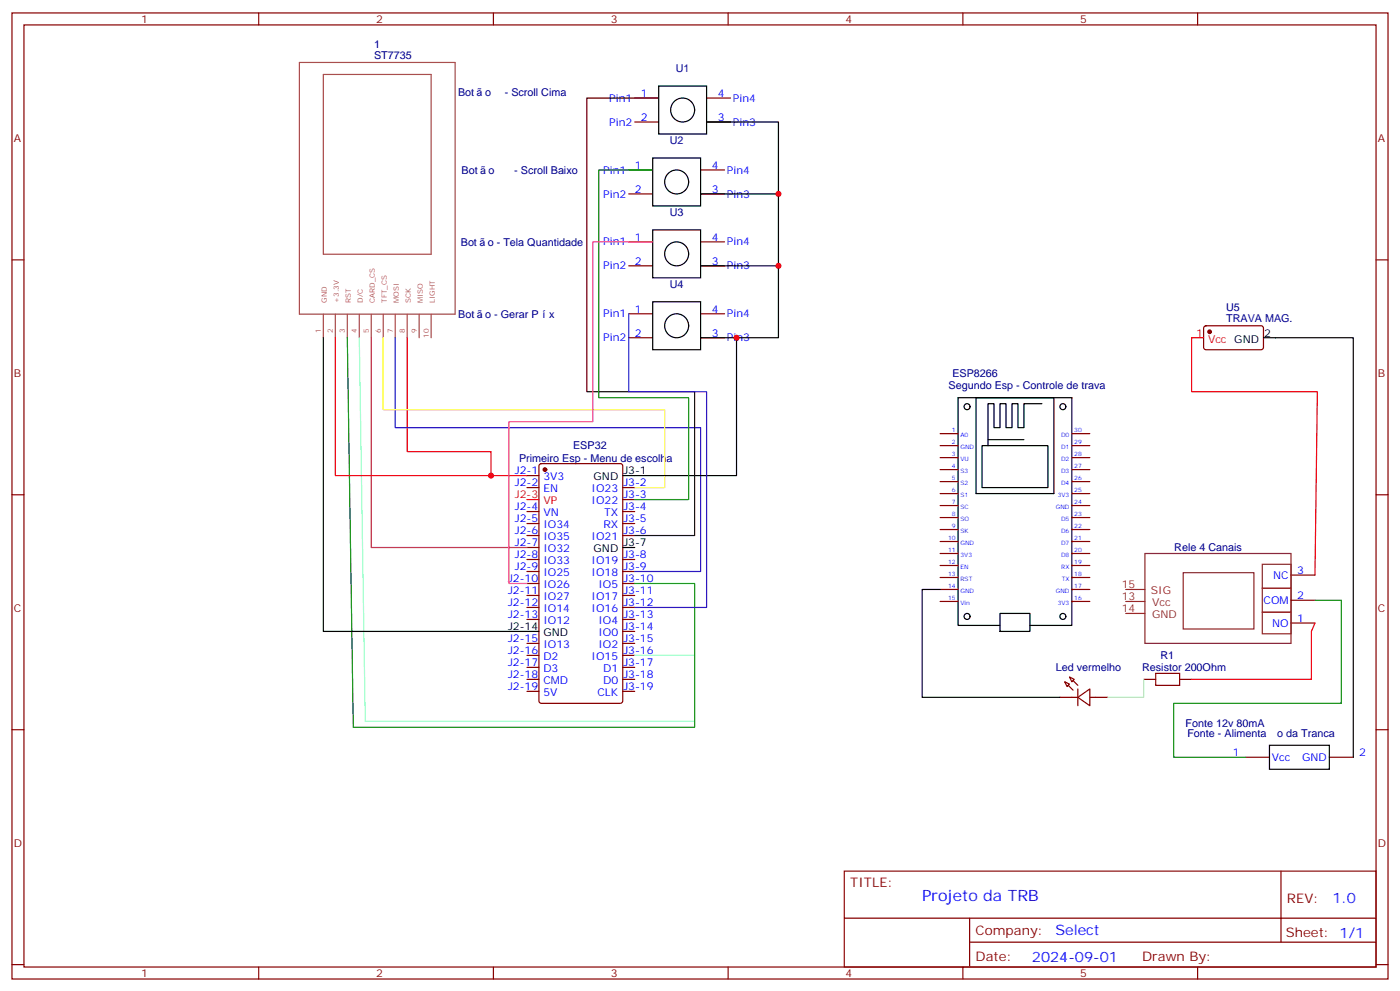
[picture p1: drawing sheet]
<svg xmlns="http://www.w3.org/2000/svg" width="412mm" height="292mm" viewBox="0 0 412 292" stroke-linecap="round" stroke-linejoin="round" font-family="sans-serif">
<g fill="none" stroke="#870000" stroke-width=".35">
<path d="M3.5 3.8h405.4v284.3h-405.4zM7.1 7.3h398.2v277.3h-398.2zM76.2 3.8v3.5M145.3 3.8v3.5M214.5 3.8v3.5M283.6 3.8v3.5M352.8 3.8v3.5M187 35.9h7M187 28.9h7M208.1 35.9h7.1M208.1 28.9h7.1M185.2 57.1h7.1"/>
<path d="M185.2 50h7.1M206.4 57.1h7M206.4 50h7M3.5 76.5h3.6M185.2 78.2h7.1M185.2 71.2h7.1M206.4 78.2h7M206.4 71.2h7M405.3 76.5h3.6M185.2 99.4h7.1M185.2 92.4h7.1M206.4 99.4h7"/>
<path d="M206.4 92.4h7M354.8 96.1l.4-.2h16.5l.5 .7-.1 5.9-.6 .4h-16.5l-.5-.7v-5.6zM155.2 140h3.5M159 136.7l.5-.2h23.2l.7 .4v69.4l-.4 .7h-23.5l-.7-.5-.1-69.3zM276.9 127.6h5.3M276.9 131.2h5.3M276.9 134.7h5.3M276.9 138.2h5.3M315.7 127.6h5.3M315.7 131.2h5.3M315.7 134.7h5.3M315.7 138.2h5.3"/>
<path d="M3.5 145.6h3.6M155.2 143.5h3.5M155.2 150.6h3.5M155.2 154.1h3.5M155.2 157.6h3.5M183.4 143.5h3.6M183.4 150.6h3.6M183.4 154.1h3.6M183.4 157.6h3.6M183.4 147h3.6M276.9 141.7h5.3M276.9 145.3h5.3"/>
<path d="M276.9 148.8h5.3M276.9 152.3h5.3M276.9 155.9h5.3M276.9 159.4h5.3M315.7 141.7h5.3M315.7 145.3h5.3M315.7 148.8h5.3M315.7 152.3h5.3M315.7 155.9h5.3M315.7 159.4h5.3M405.3 145.6h3.6M155.2 161.1h3.5"/>
<path d="M155.2 164.7h3.5M155.2 168.2h3.5M155.2 171.7h3.5M155.2 175.3h3.5M155.2 178.8h3.5M183.4 164.7h3.6M183.4 168.2h3.6M183.4 171.7h3.6M183.4 175.3h3.6M183.4 178.8h3.6M276.9 162.9h5.3M276.9 166.4h5.3"/>
<path d="M276.9 170h5.3M276.9 173.5h5.3M276.9 177h5.3M315.7 162.9h5.3M315.7 166.4h5.3M315.7 170h5.3M315.7 173.5h5.3M315.7 177h5.3M380.3 176.7h7M380.3 169.3h7M155.2 182.3h3.5M155.2 189.4h3.5"/>
<path d="M155.2 192.9h3.5M155.2 196.4h3.5M155.2 200h3.5M183.4 182.3h3.6M183.4 189.4h3.6M183.4 192.9h3.6M183.4 196.4h3.6M183.4 200h3.6M183.4 185.8h3.6M315 199.2l1.4 .8-.7 .7zM336.9 200h3.5M347.5 200h3.5"/>
<path d="M380.3 183.4h7M3.5 214.8h3.6M155.2 203.5h3.5M183.4 203.5h3.6M312.2 205.2h5.3M313.6 200.7l1.4 .7-.7 .7zM317.5 205.2l3.5-2.4v4.9zM317.5 202.8v4.9M321 205.2h5.3M405.3 214.8h3.6M366.9 222.9h7M391.6 222.9h7"/>
<path d="M248.7 256.4h156.6v28.2h-156.6zM377.3 256.4v20.9M248.7 270.2h156.5M285.6 277.3h119.6M285.6 270.2v14.2M3.5 283.9h3.6M76.2 284.6v3.5M145.3 284.6v3.5M214.5 284.6v3.5M283.6 284.6v3.5M352.8 284.6v3.5M405.3 283.9h3.6"/>
</g>
<path d="M88.2 18.4h45.9v74.1h-45.9zM95.2 21.9h31.8v52.9h-31.8zM95.2 92.5v6.9M98.8 92.5v6.9M102.3 92.5v6.9M105.8 92.5v6.9M109.4 92.5v6.9M112.9 92.5v6.9M116.4 92.5v6.9M119.9 92.5v6.9M123.5 92.5v6.9M127 92.5v6.9" fill="none" stroke="#a64a4a" stroke-width=".35"/>
<g fill="#870000" stroke="#870000" stroke-width=".35">
<path d="M314.7 201.7l1.4 1.4z"/>
<path d="M316.1 200.3l1.4 1.4z"/>
<circle cx="160.5" cy="138.2" r=".53"/>
<circle cx="356.3" cy="97.6" r=".53"/>
</g>
<path d="M98.8 99.4v40.6h45.8M119.9 99.4v33.5h24.7v7.1h10.6M354.5 99.4h-3.5v15.9h37.1l-.8 54M155.2 147h3.5M387.3 183.4l-1 2.4v14.2h-35.3" fill="none" stroke="#f00" stroke-width=".35"/>
<g fill="none" stroke="#000" stroke-width=".35">
<path d="M194 25.3h14.1v14.1h-14.1zM208.1 35.9h21.2v21.2M192.3 46.5h14.1v14.1h-14.1zM206.4 57.1h22.9v21.1M192.3 67.7h14.1v14.1h-14.1zM206.4 78.2h22.9v21.2h-22.9M95.2 99.4v86.4h63.5M192.3 88.8h14.1v14.1h-14.1zM217 99.4v40.6h-33.6M372.2 99.4h26.4v123.5M287.5 117.1h22.9v28.2h-22.9zM306.9 118.8h-5.3v7.1h-1.7v-7.1h-1.8v7.1h-1.8v-7.1h-1.7v7.1h-1.8v-7.1h-1.8v10.6h10.6"/>
<path d="M291 129.4v1.8h-1.7v12.3h19.4v-12.3h-17.7M183.4 161.1h3.6M276.9 173.5h-5.3v31.7h40.6M294.6 180.6h8.8v5.2h-8.8zM294.6 184.1h-12.4v-67h33.5v67h-12.3M373.9 219.4h17.7v7h-17.7z"/>
<circle cx="201.1" cy="32.4" r="3.5"/>
<circle cx="199.3" cy="53.6" r="3.5"/>
<circle cx="199.3" cy="74.7" r="3.5"/>
<circle cx="199.3" cy="95.9" r="3.5"/>
<circle cx="284.9" cy="119.7" r=".88"/>
<circle cx="313.1" cy="119.7" r=".88"/>
<circle cx="284.9" cy="181.4" r=".88"/>
<circle cx="313.1" cy="181.4" r=".88"/>
</g>
<path d="M116.4 99.4v26.5h90v42.3h-19.4" fill="none" stroke="#30c" stroke-width=".35"/>
<path d="M112.9 99.4v21.2h82.9v22.9h-8.8" fill="none" stroke="#ff0" stroke-width=".35"/>
<path d="M109.4 99.4v61.7h45.8" fill="none" stroke="#c06" stroke-width=".35"/>
<path d="M105.8 99.4l1.8 112.9h97v-19.4h-17.6" fill="none" stroke="#9fc" stroke-width=".35"/>
<path d="M192.3 50h-15.9v67.1h26.4v29.9h-15.8M102.3 99.4l1.8 114.7h100.5v-42.4h-17.6M387.3 176.7h7.8v30.3h-49.4v15.9h21.2" fill="none" stroke="#008700" stroke-width=".35"/>
<path d="M194 28.9h-21.1v86.4h31.7v42.3h-17.6" fill="none" stroke="#300" stroke-width=".35"/>
<path d="M192.3 71.2h-17.7v52.9h-24.7v47.6h5.3" fill="none" stroke="#f39" stroke-width=".35"/>
<path d="M185.2 92.4v22.9h22.9v63.5h-21.1" fill="none" stroke="#60c" stroke-width=".35"/>
<path d="M337.3 162.9h43v26.5h-43zM348.5 168.6h20.9v16.5h-20.9z" fill="none" stroke="#822e2e" stroke-width=".35"/>
<path d="M331.6 173.5h5.7M331.6 177h5.7M371.8 166.1h8.5v7h-8.5zM371.8 173.1h8.5v7.1h-8.5zM331.6 180.6h5.7M371.8 180.2h8.5v6.3h-8.5z" fill="none" stroke="#8c2424" stroke-width=".35"/>
<path d="M340.4 198.2h7.1v3.5h-7.1z" fill="none" stroke="#a10000" stroke-width=".35"/>
<path d="M336.9 200v5.2h-10.6" fill="none" stroke="#cf9" stroke-width=".35"/>
<g fill="#c00">
<circle cx="144.6" cy="140" r=".88"/>
<circle cx="229.3" cy="78.2" r=".88"/>
<circle cx="229.3" cy="57.1" r=".88"/>
<circle cx="217" cy="99.4" r=".88"/>
</g>
<text font-size="4.6" fill="#00f" x="271.6" y="265.2">Projeto da TRB</text>
<g font-size="4.2" fill="#00f">
<text x="392.5" y="265.7">1.0</text>
<text x="310.9" y="275.2">Select</text>
<text x="304" y="283">2024-09-01</text>
</g>
<g font-size="3.9" fill="#800">
<text x="250.5" y="261">TITLE:</text>
<text x="379.1" y="265.7">REV:</text>
<text x="287.4" y="275.2">Company:</text>
<text x="378.7" y="275.8">Sheet: 1/1</text>
<text x="287.4" y="282.9">Date:</text>
<text x="336.4" y="282.9">Draw</text>
<text x="346.6" y="282.9">n By:</text>
</g>
<g font-size="3.2" fill="#800">
<text x="41.6" y="6.8">1</text>
<text x="110.8" y="6.8">2</text>
<text x="179.9" y="6.8">3</text>
<text x="249.1" y="6.8">4</text>
<text x="318.2" y="6.8">5</text>
<text x="4.1" y="41.9">A</text>
<text x="405.9" y="41.9">A</text>
<text x="4.1" y="111.1">B</text>
<text x="405.9" y="111.1">B</text>
<text x="4.1" y="180.2">C</text>
<text x="405.9" y="180.2">C</text>
<text x="4.1" y="249.3">D</text>
<text x="405.9" y="249.3">D</text>
<text x="41.6" y="287.6">1</text>
<text x="110.8" y="287.6">2</text>
<text x="179.9" y="287.6">3</text>
<text x="249.1" y="287.6">4</text>
<text x="318.2" y="287.6">5</text>
</g>
<g font-size="3.2" fill="#000080">
<text x="110.2" y="17.3">ST7735</text>
<text x="110.2" y="14.1">1</text>
<text x="199.1" y="21.2">U1</text>
<text x="134.9" y="28.2">Bot</text>
<text x="142.9" y="28.2">o</text>
<text x="148.7" y="28.2">- Scroll Cima</text>
<text x="197.3" y="42.4">U2</text>
<text x="136" y="51.2">Bot</text>
<text x="143.9" y="51.2">o</text>
<text x="151.5" y="51.2">- Scroll Baixo</text>
<text x="197.3" y="63.5">U3</text>
<text x="135.7" y="72.3">Bot</text>
<text x="143.7" y="72.3">o - Tela Quantidade</text>
<text x="197.3" y="84.7">U4</text>
<text x="135" y="93.5">Bot</text>
<text x="142.9" y="93.5">o - Gerar P</text>
<text x="161.8" y="93.5">x</text>
<text x="361.2" y="94.7">TRAVA MAG.</text>
<text x="361.2" y="91.6">U5</text>
<text x="280.6" y="111.1">ESP8266</text>
<text x="279.4" y="114.6">Segundo Esp - Controle de trava</text>
<text x="152.9" y="135.8">Primeiro Esp - Menu de escolha</text>
<text x="168.8" y="132.2">ESP32</text>
<text x="345.9" y="162.3">Rele 4 Canais</text>
<text x="311.1" y="197.6">Led vermelho</text>
<text x="336.4" y="197.6">Resistor 200Ohm</text>
<text x="341.9" y="194">R1</text>
<text x="349.2" y="214.1">Fonte 12v 80mA</text>
<text x="349.8" y="217">Fonte - Alimenta</text>
<text x="376.2" y="217">o da Tranca</text>
</g>
<g font-size="3.2" fill="#00f">
<text x="179.5" y="29.9">Pin1</text>
<text x="188.7" y="28.5">1</text>
<text x="211.4" y="28.5">4</text>
<text x="215.9" y="29.9">Pin4</text>
<text x="188.7" y="35.6">2</text>
<text x="211.4" y="35.6">3</text>
<text x="179.5" y="37">Pin2</text>
<text x="215.9" y="37">Pin3</text>
<text x="177.7" y="51.1">Pin1</text>
<text x="187" y="49.7">1</text>
<text x="209.6" y="49.7">4</text>
<text x="214.1" y="51.1">Pin4</text>
<text x="177.7" y="58.1">Pin2</text>
<text x="187" y="56.7">2</text>
<text x="209.6" y="56.7">3</text>
<text x="214.1" y="58.1">Pin3</text>
<text x="187" y="70.8">1</text>
<text x="209.6" y="70.8">4</text>
<text x="177.7" y="72.2">Pin1</text>
<text x="187" y="77.9">2</text>
<text x="209.6" y="77.9">3</text>
<text x="214.1" y="72.2">Pin4</text>
<text x="177.7" y="79.3">Pin2</text>
<text x="214.1" y="79.3">Pin3</text>
<text x="177.7" y="93.4">Pin1</text>
<text x="187" y="92">1</text>
<text x="209.6" y="92">4</text>
<text x="214.1" y="93.4">Pin4</text>
<text x="177.7" y="100.5">Pin2</text>
<text x="187" y="99.1">2</text>
<text x="209.6" y="99.1">3</text>
<text x="214.1" y="100.5">Pin3</text>
<text x="151.7" y="139.6">J2-1</text>
<text x="151.7" y="143.2">J2-2</text>
<text x="160.1" y="141.4">3V3</text>
<text x="183.6" y="143.2">J3-2</text>
<text x="160.1" y="144.9">EN</text>
<text x="174.3" y="144.9">IO23</text>
<text x="174.3" y="148.4">IO22</text>
<text x="183.6" y="146.7">J3-3</text>
<text x="151.7" y="150.2">J2-4</text>
<text x="151.7" y="153.7">J2-5</text>
<text x="160.1" y="152">VN</text>
<text x="160.1" y="155.5">IO34</text>
<text x="177.8" y="155.5">RX</text>
<text x="178" y="152">TX</text>
<text x="183.6" y="150.2">J3-4</text>
<text x="183.6" y="153.7">J3-5</text>
<text x="151.7" y="157.3">J2-6</text>
<text x="151.7" y="160.8">J2-7</text>
<text x="160.1" y="159">IO35</text>
<text x="174.3" y="159">IO21</text>
<text x="183.6" y="157.3">J3-6</text>
<text x="151.7" y="164.3">J2-8</text>
<text x="151.7" y="167.9">J2-9</text>
<text x="160.1" y="162.6">IO32</text>
<text x="160.1" y="166.1">IO33</text>
<text x="174.3" y="166.1">IO19</text>
<text x="183.6" y="164.3">J3-8</text>
<text x="183.6" y="167.9">J3-9</text>
<text x="149.6" y="171.4">J2-10</text>
<text x="160.1" y="169.6">IO25</text>
<text x="160.1" y="173.1">IO26</text>
<text x="174.3" y="169.6">IO18</text>
<text x="176.3" y="173.1">IO5</text>
<text x="183.6" y="171.4">J3-10</text>
<text x="375" y="170.3">NC</text>
<text x="382.1" y="168.9">3</text>
<text x="149.6" y="174.9">J2-11</text>
<text x="149.6" y="178.4">J2-12</text>
<text x="160.1" y="176.7">IO27</text>
<text x="174.3" y="176.7">IO17</text>
<text x="183.6" y="174.9">J3-11</text>
<text x="183.6" y="178.4">J3-12</text>
<text x="372.2" y="177.7">COM</text>
<text x="382.1" y="176.3">2</text>
<text x="149.6" y="182">J2-13</text>
<text x="160.1" y="180.2">IO14</text>
<text x="160.1" y="183.7">IO12</text>
<text x="174.3" y="180.2">IO16</text>
<text x="176.3" y="183.7">IO4</text>
<text x="183.6" y="182">J3-13</text>
<text x="183.6" y="185.5">J3-14</text>
<text x="374.7" y="184.4">NO</text>
<text x="382.1" y="183">1</text>
<text x="149.6" y="189">J2-15</text>
<text x="160.1" y="190.8">IO13</text>
<text x="176.3" y="187.3">IO0</text>
<text x="176.3" y="190.8">IO2</text>
<text x="183.6" y="189">J3-15</text>
<text x="149.6" y="192.5">J2-16</text>
<text x="149.6" y="196.1">J2-17</text>
<text x="160.1" y="194.3">D2</text>
<text x="160.1" y="197.8">D3</text>
<text x="174.3" y="194.3">IO15</text>
<text x="177.7" y="197.8">D1</text>
<text x="183.6" y="192.5">J3-16</text>
<text x="183.6" y="196.1">J3-17</text>
<text x="149.6" y="199.6">J2-18</text>
<text x="149.6" y="203.1">J2-19</text>
<text x="160.1" y="201.4">CMD</text>
<text x="177.7" y="201.4">D0</text>
<text x="183.6" y="199.6">J3-18</text>
<text x="183.6" y="203.1">J3-19</text>
<text x="160.1" y="204.9">5V</text>
<text x="176" y="204.9">CLK</text>
<text x="363.1" y="222.5">1</text>
<text x="374.6" y="223.9">Vcc</text>
<text x="383.6" y="223.9">GND</text>
<text x="400.4" y="222.5">2</text>
</g>
<g font-size="3.2" fill="#f00">
<text x="352.3" y="99.1">1</text>
<text x="355.8" y="100.8">Vcc GND</text>
<text x="151.7" y="146.7">J2-3</text>
<text x="160.1" y="148.4">VP</text>
</g>
<g font-size="3.2">
<text x="372.4" y="99.1">2</text>
<text x="174.9" y="141.4">GND</text>
<text x="183.6" y="139.6">J3-1</text>
<text x="183.6" y="160.8">J3-7</text>
<text x="174.9" y="162.6">GND</text>
<text x="149.6" y="185.5">J2-14</text>
<text x="160.1" y="187.3">GND</text>
</g>
<g font-size="3.2" fill="#8d2323">
<text x="330.4" y="173">15</text>
<text x="339" y="174.7">SIG</text>
</g>
<g font-size="3.2" fill="#832d2d">
<text x="330.4" y="176.5">13</text>
<text x="339.4" y="178.3">Vcc</text>
<text x="330.4" y="180">14</text>
<text x="339.4" y="181.8">GND</text>
</g>
<g font-size="2.1" fill="#a54b4b">
<text x="96.3" y="89.1" transform="rotate(-90 96.3 89.1)">GND</text>
<text x="99.8" y="89.1" transform="rotate(-90 99.8 89.1)">+3.3V</text>
<text x="103.3" y="89.1" transform="rotate(-90 103.3 89.1)">RST</text>
<text x="106.9" y="89.1" transform="rotate(-90 106.9 89.1)">D/C</text>
<text x="110.4" y="89.1" transform="rotate(-90 110.4 89.1)">CARD_CS</text>
<text x="113.9" y="89.1" transform="rotate(-90 113.9 89.1)">TFT_CS</text>
<text x="117.5" y="89.1" transform="rotate(-90 117.5 89.1)">MOSI</text>
<text x="121" y="89.1" transform="rotate(-90 121 89.1)">SCK</text>
<text x="124.5" y="89.1" transform="rotate(-90 124.5 89.1)">MISO</text>
<text x="128" y="89.1" transform="rotate(-90 128 89.1)">LIGHT</text>
<text x="94.6" y="98.1" transform="rotate(-90 94.6 98.1)">1</text>
<text x="98.1" y="98.1" transform="rotate(-90 98.1 98.1)">2</text>
<text x="101.6" y="98.1" transform="rotate(-90 101.6 98.1)">3</text>
<text x="105.1" y="98.1" transform="rotate(-90 105.1 98.1)">4</text>
<text x="108.7" y="98.1" transform="rotate(-90 108.7 98.1)">5</text>
<text x="112.2" y="98.1" transform="rotate(-90 112.2 98.1)">6</text>
<text x="115.7" y="98.1" transform="rotate(-90 115.7 98.1)">7</text>
<text x="119.2" y="98.1" transform="rotate(-90 119.2 98.1)">8</text>
<text x="122.8" y="98.1" transform="rotate(-90 122.8 98.1)">9</text>
<text x="126.3" y="99.4" transform="rotate(-90 126.3 99.4)">10</text>
</g>
<g font-size="1.8" fill="#00f">
<text x="280.4" y="127.3">1</text>
<text x="280.4" y="130.8">2</text>
<text x="282.9" y="128.7">A0</text>
<text x="312.6" y="128.7">D0</text>
<text x="316.4" y="127.3">30</text>
<text x="316.4" y="130.8">29</text>
<text x="280.4" y="134.3">3</text>
<text x="280.4" y="137.9">4</text>
<text x="282.9" y="132.2">GND</text>
<text x="282.9" y="135.7">VU</text>
<text x="312.6" y="132.2">D1</text>
<text x="312.6" y="135.7">D2</text>
<text x="316.4" y="134.3">28</text>
<text x="316.4" y="137.9">27</text>
<text x="280.4" y="141.4">5</text>
<text x="282.9" y="139.3">S3</text>
<text x="282.9" y="142.8">S2</text>
<text x="312.6" y="139.3">D3</text>
<text x="312.6" y="142.8">D4</text>
<text x="316.4" y="141.4">26</text>
<text x="280.4" y="144.9">6</text>
<text x="280.4" y="148.4">7</text>
<text x="282.9" y="146.3">S1</text>
<text x="282.9" y="149.9">SC</text>
<text x="311" y="149.9">GND</text>
<text x="311.6" y="146.3">3V3</text>
<text x="316.4" y="144.9">25</text>
<text x="316.4" y="148.4">24</text>
<text x="280.4" y="152">8</text>
<text x="280.4" y="155.5">9</text>
<text x="282.9" y="153.4">SO</text>
<text x="312.6" y="153.4">D5</text>
<text x="316.4" y="152">23</text>
<text x="316.4" y="155.5">22</text>
<text x="279.3" y="159">10</text>
<text x="282.9" y="156.9">SK</text>
<text x="282.9" y="160.4">GND</text>
<text x="312.6" y="156.9">D6</text>
<text x="312.6" y="160.4">D7</text>
<text x="316.4" y="159">21</text>
<text x="279.3" y="162.6">11</text>
<text x="279.3" y="166.1">12</text>
<text x="282.9" y="164">3V3</text>
<text x="282.9" y="167.5">EN</text>
<text x="312.6" y="164">D8</text>
<text x="312.6" y="167.5">RX</text>
<text x="316.4" y="162.6">20</text>
<text x="316.4" y="166.1">19</text>
<text x="279.3" y="169.6">13</text>
<text x="279.3" y="173.1">14</text>
<text x="282.9" y="171">RST</text>
<text x="312.7" y="171">TX</text>
<text x="316.4" y="169.6">18</text>
<text x="316.4" y="173.1">17</text>
<text x="279.3" y="176.7">15</text>
<text x="282.9" y="174.6">GND</text>
<text x="282.9" y="178.1">Vin</text>
<text x="311" y="174.6">GND</text>
<text x="311.6" y="178.1">3V3</text>
<text x="316.4" y="176.7">16</text>
</g>
</svg>
